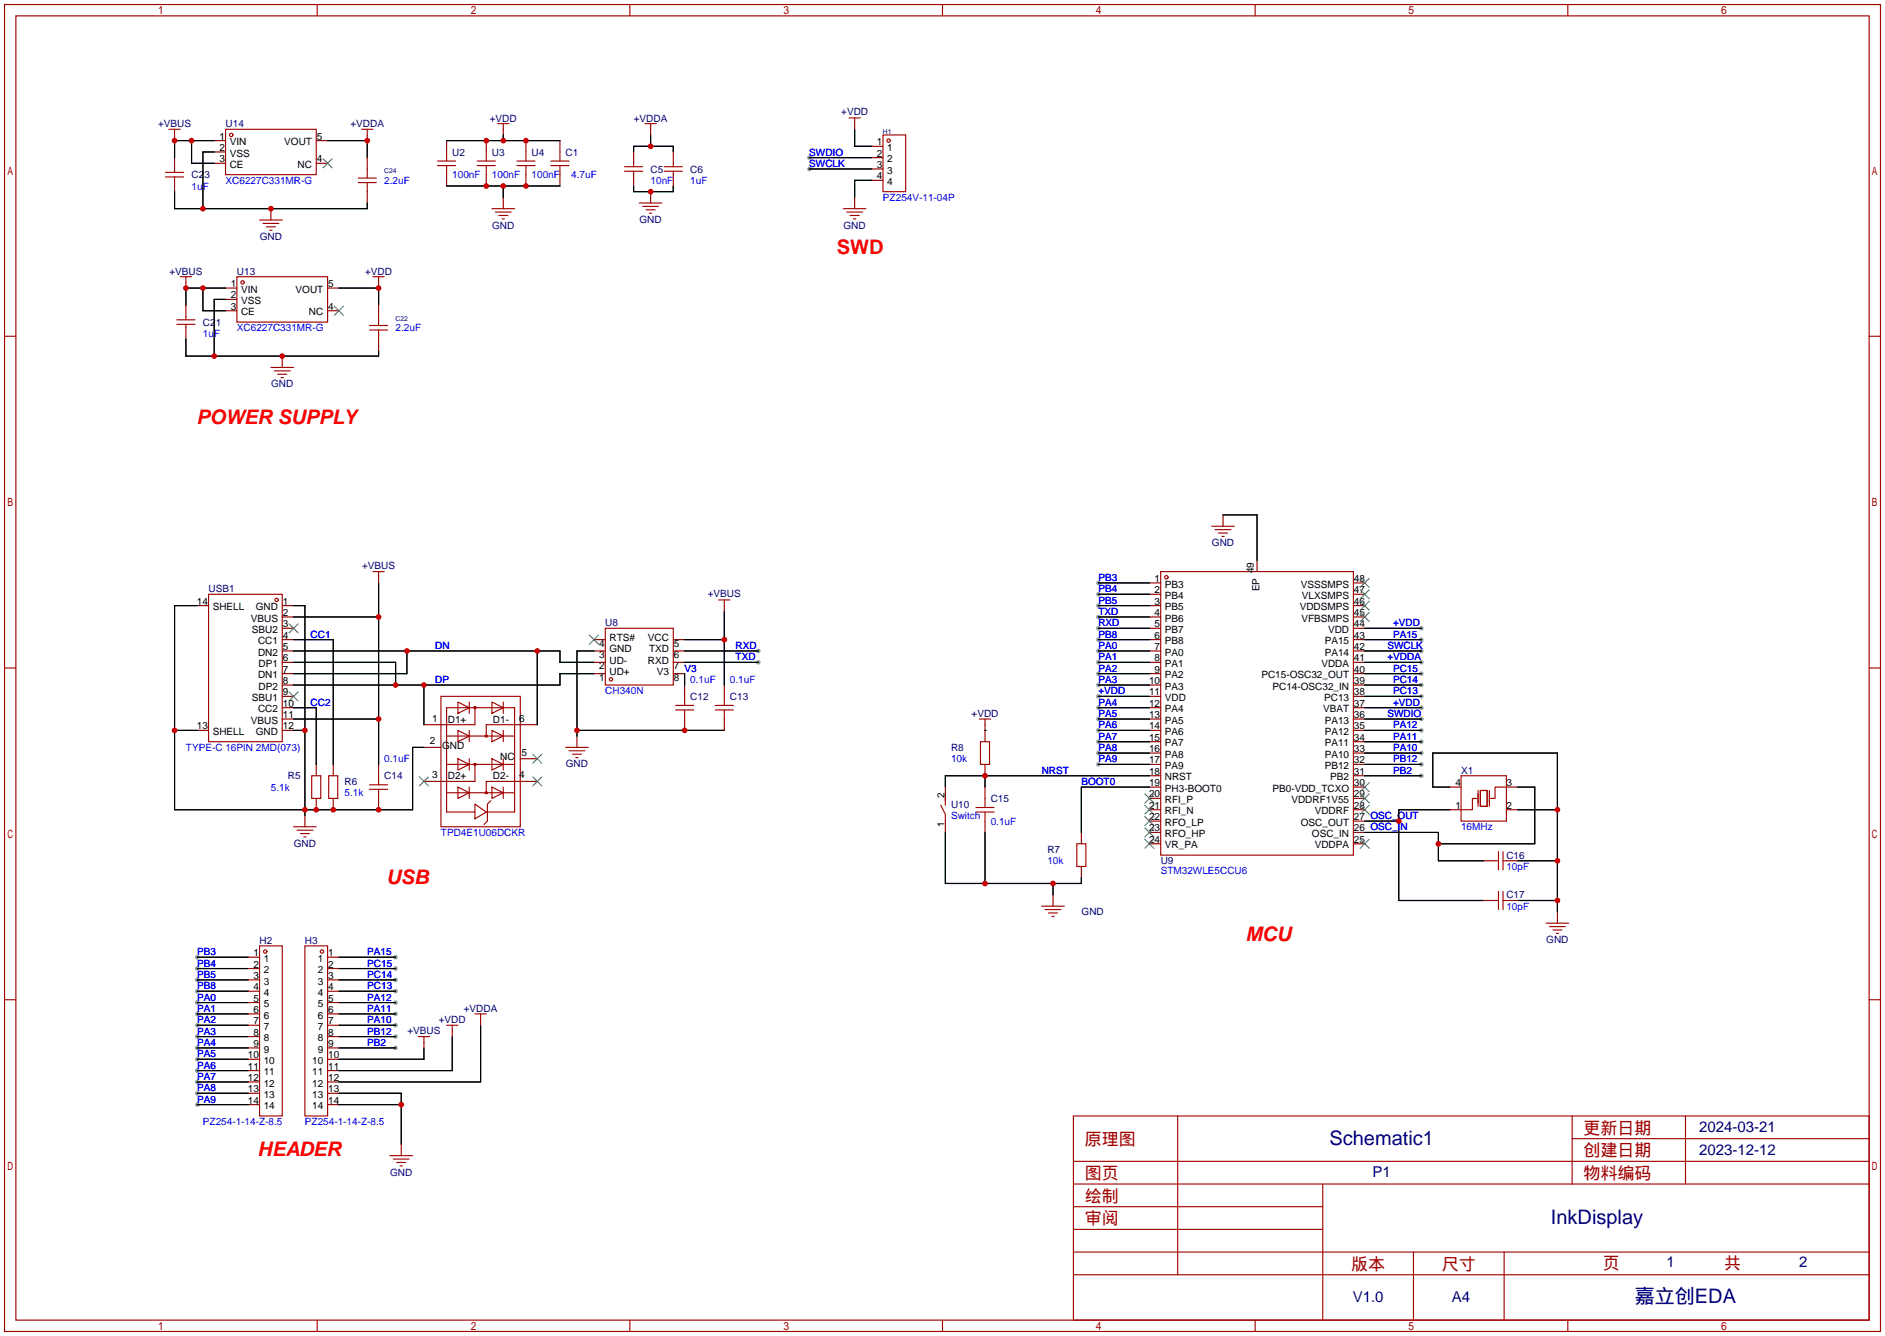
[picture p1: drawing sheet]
<svg xmlns="http://www.w3.org/2000/svg" width="422mm" height="299mm" viewBox="0 0 422 299" stroke-linecap="round" stroke-linejoin="round" font-family="sans-serif">
<g fill="#999">
<circle cx="318.5" cy="148.3" r=".51"/>
<circle cx="318.5" cy="161" r=".51"/>
<circle cx="318.5" cy="145.8" r=".51"/>
<circle cx="181.4" cy="37.8" r=".51"/>
<circle cx="181.4" cy="35.3" r=".51"/>
<circle cx="318.5" cy="140.7" r=".51"/>
<circle cx="318.5" cy="158.5" r=".51"/>
<circle cx="246.1" cy="156" r=".51"/>
<circle cx="169.9" cy="145.8" r=".51"/>
<circle cx="169.9" cy="148.3" r=".51"/>
<circle cx="246.1" cy="138.2" r=".51"/>
<circle cx="246.1" cy="140.7" r=".51"/>
<circle cx="246.1" cy="130.6" r=".51"/>
<circle cx="246.1" cy="133.1" r=".51"/>
<circle cx="246.1" cy="135.6" r=".51"/>
<circle cx="246.1" cy="143.3" r=".51"/>
<circle cx="246.1" cy="145.8" r=".51"/>
<circle cx="246.1" cy="148.3" r=".51"/>
<circle cx="246.1" cy="150.9" r=".51"/>
<circle cx="246.1" cy="153.4" r=".51"/>
<circle cx="246.1" cy="158.5" r=".51"/>
<circle cx="246.1" cy="161" r=".51"/>
<circle cx="246.1" cy="163.6" r=".51"/>
<circle cx="246.1" cy="166.1" r=".51"/>
<circle cx="246.1" cy="168.7" r=".51"/>
<circle cx="246.1" cy="171.2" r=".51"/>
<circle cx="318.5" cy="150.9" r=".51"/>
<circle cx="318.5" cy="153.4" r=".51"/>
<circle cx="318.5" cy="156" r=".51"/>
<circle cx="318.5" cy="163.6" r=".51"/>
<circle cx="318.5" cy="166.1" r=".51"/>
<circle cx="318.5" cy="168.7" r=".51"/>
<circle cx="318.5" cy="171.2" r=".51"/>
<circle cx="318.5" cy="173.7" r=".51"/>
<circle cx="318.5" cy="143.3" r=".51"/>
<circle cx="44.2" cy="214.4" r=".51"/>
<circle cx="44.2" cy="216.9" r=".51"/>
<circle cx="44.2" cy="219.5" r=".51"/>
<circle cx="44.2" cy="222" r=".51"/>
<circle cx="44.2" cy="224.5" r=".51"/>
<circle cx="44.2" cy="227.1" r=".51"/>
<circle cx="44.2" cy="229.6" r=".51"/>
<circle cx="44.2" cy="232.2" r=".51"/>
<circle cx="44.2" cy="234.7" r=".51"/>
<circle cx="44.2" cy="237.2" r=".51"/>
<circle cx="44.2" cy="239.8" r=".51"/>
<circle cx="44.2" cy="242.3" r=".51"/>
<circle cx="88.6" cy="214.4" r=".51"/>
<circle cx="88.6" cy="216.9" r=".51"/>
<circle cx="88.6" cy="219.5" r=".51"/>
<circle cx="88.6" cy="222" r=".51"/>
<circle cx="88.6" cy="224.5" r=".51"/>
<circle cx="88.6" cy="227.1" r=".51"/>
<circle cx="88.6" cy="229.6" r=".51"/>
<circle cx="88.6" cy="232.2" r=".51"/>
<circle cx="88.6" cy="234.7" r=".51"/>
<circle cx="44.2" cy="244.9" r=".51"/>
<circle cx="44.2" cy="247.4" r=".51"/>
</g>
<g fill="none" stroke="#a10000" stroke-width=".25">
<path d="M1 1h420.4v297.2h-420.4zM3.6 3.6h415.2v292.1h-415.2zM71.1 1v2.6M141.1 1v2.6M211.2 1v2.6M281.3 1v2.6M351.3 1v2.6M37.1 39.6h4M37.1 38.6h4M37.8 29h2.6M39.1 29v1.2M39.1 37.8v.8"/>
<path d="M39.1 39.6v.8M50.5 29h20.4v10.1h-20.4zM80.3 39.9h4M81 29h2.6M82.3 29v1.2M82.3 37.8v2.1M98 37.1h4.1M98 36.1h4.1M100.1 34v2.1M100.1 37.1v2M106.9 37.1h4.1M106.9 36.1h4.1"/>
<path d="M109 34v2.1M109 37.1v2M111.5 27.7h2.5M112.8 27.7v1.3M115.8 37.1h4.1M115.8 36.1h4.1M117.9 34v2.1M117.9 37.1v2M123.4 37.1h4.1M123.4 36.1h4.1M125.5 34v2.1M125.5 37.1v2"/>
<path d="M140 38.4h4M140 37.3h4M142 36.6v.7M142 38.4v.7M144.5 27.7h2.6M145.8 27.7v1.3M148.8 38.4h4.1M148.8 37.3h4.1M150.9 36.6v.7M150.9 38.4v.7M190.2 26.4h2.6M191.5 26.4v1.3"/>
<path d="M197.9 30.2h5v12.7h-5zM58.2 49.3h5M58.9 50h3.6M59.7 50.8h2M60.5 51.6h.5M80.3 40.9h4M82.3 40.9v2M110.2 46.7h5.1M111 47.5h3.6M111.8 48.3h2M112.5 49h.5M143.3 45.5h5"/>
<path d="M144 46.2h3.6M144.8 47h2M145.5 47.8h.5M189 46.7h5.1M189.7 47.5h3.6M190.5 48.3h2M191.3 49h.5M1 75.3h2.6M39.6 72.6h4.1M39.6 71.6h4.1M40.4 62h2.5M41.7 62v1.2"/>
<path d="M41.7 70.9v.7M41.7 72.6v.8M53.1 62h20.3v10.1h-20.3zM82.8 73.9h4.1M82.8 72.9h4.1M83.6 62h2.5M84.8 62v1.2M84.8 70.9v2M84.8 73.9v2M418.8 75.3h2.6M60.7 82.3h5.1M61.5 83.1h3.5"/>
<path d="M62.2 83.8h2.1M63 84.6h.5M271.5 117.9h5.1M272.3 118.6h3.5M273 119.4h2.1M46.7 133.1h16.5v33h-16.5zM83.6 128h2.5M84.8 128v1.3M161 134.4h2.6M162.3 134.4v1.2M260.1 128h43.2v63.5h-43.2zM273.8 120.1h.5"/>
<path d="M1 149.6h2.6M98.8 156h17.8v29.2h-17.8zM102.6 157.2l2.6 1.3-2.6 1.3zM105.2 157.2v2.6M106.4 158.5v3.8h-6.3M110.2 157.2l2.6 1.3-2.6 1.3zM112.8 157.2v2.6M135.6 140.7h15.3v12.7h-15.3zM151.4 159h4M151.4 158h4M153.4 156v2M153.4 159v2"/>
<path d="M160.3 159h4M160.3 158h4M162.3 156v2M162.3 159v2M418.8 149.6h2.6M69.8 173.7h2.1v5.1h-2.1zM73.7 173.7h2v5.1h-2zM82.8 176.8h4.1M82.8 175.8h4.1M84.8 173.7v2.1M84.8 176.8v2M100.1 164.8h15.2"/>
<path d="M100.1 171.2h15.2M100.1 177.5h15.2M102.6 163.6l2.6 1.2-2.6 1.3zM102.6 169.9l2.6 1.3-2.6 1.3zM102.6 176.3l2.6 1.2-2.6 1.3zM105.2 163.6v2.5M105.2 169.9v2.6M105.2 176.3v2.5M106.4 171.2v3.8h-6.3M110 179.3l-.8 .8v3.8l-.7 .8M110.2 163.6l2.6 1.2-2.6 1.3zM110.2 169.9l2.6 1.3-2.6 1.3z"/>
<path d="M110.2 176.3l2.6 1.2-2.6 1.3zM112.8 163.6v2.5M112.8 169.9v2.6M112.8 176.3v2.5M115.3 162.3h-6.3v2.5M115.3 175h-6.3v2.5M126.7 167.4h5.1M127.5 168.1h3.6M128.3 168.9h2M129 169.7h.5M211.8 178.8v1.5M219.5 161h2.5"/>
<path d="M219.7 166.1h2v5.1h-2zM220.7 161v1.3M220.7 178.8v2M327.4 173.7h10.2v10.2h-10.2zM331 178.8h-1.1v2.6h-2.5M331.2 177v3.6M331.7 177h1.5v3.6h-1.5zM333.8 177v3.6M337.6 176.3h-2.6v2.5h-1M65.8 185.2h5.1M66.5 185.9h3.6M67.3 186.7h2"/>
<path d="M68.1 187.5h.5M106.4 180.1l2.6 1.8-2.6 1.5zM106.4 181.9h-6.3v-23.4h15.2v23.4h-6.3M210.8 180.3l1 2.1v1.5M218.7 181.9h4.1M218.7 180.8h4.1M220.7 181.9v2M241.3 189h2v5.1h-2zM335 192.8h.8M335.8 190.8v4M335.8 199.6v4.1M336.8 190.8v4"/>
<path d="M336.8 199.6v4.1M336.8 192.8h.8M58.2 211.8h5v38.1h-5zM68.3 211.8h5.1v38.1h-5.1zM233.4 202.9h5.1M234.2 203.7h3.5M234.9 204.5h2.1M235.7 205.2h.5M335 201.7h.8M336.8 201.7h.8M346.5 206.8h5M347.2 207.5h3.6"/>
<path d="M348 208.3h2M348.7 209h.5M1 223.9h2.6M93.7 232.2h2.6M95 232.2v1.2M100.1 229.6h2.5M101.3 229.6v1.3M106.4 227.1h2.6M107.7 227.1v1.2M418.8 223.9h2.6M87.4 258.8h5.1M88.1 259.6h3.6"/>
<path d="M240.5 249.9h178.3v45.8h-178.3zM263.9 249.9v35.6M352.3 249.9v15.3M352.3 255h66.5M377.7 249.9v15.3M88.9 260.3h2M89.7 261.1h.5M240.5 270.3h55.9M240.5 265.2h178.3M240.5 275.3h55.9M240.5 260.1h178.3M296.4 265.2v30.5"/>
<path d="M71.1 295.7v2.5M141.1 295.7v2.5M211.2 295.7v2.5M240.5 285.5h178.3M240.5 280.4h178.3M281.3 295.7v2.5M316.7 280.4v15.3M337.1 280.4v15.3M351.3 295.7v2.5"/>
<circle cx="51.8" cy="30.2" r=".38"/>
<circle cx="199.1" cy="31.5" r=".38"/>
<circle cx="54.4" cy="63.2" r=".38"/>
<circle cx="62" cy="134.4" r=".38"/>
<circle cx="261.4" cy="129.3" r=".38"/>
<circle cx="106.4" cy="158.5" r=".25"/>
<circle cx="136.9" cy="152.1" r=".38"/>
<circle cx="106.4" cy="171.2" r=".25"/>
<circle cx="109" cy="177.5" r=".25"/>
<circle cx="109" cy="164.8" r=".25"/>
<circle cx="59.4" cy="213.1" r=".38"/>
<circle cx="72.1" cy="213.1" r=".38"/>
</g>
<g fill="none" stroke="#870000" stroke-width=".25">
<path d="M39.1 30.2v1.3M39.1 35.3v2.5M48 31.5h2.5M48 34h2.5M48 36.6h2.5M70.9 31.5h2.5M70.9 36.6h2.5M82.3 30.2v1.3M82.3 35.3v2.5M100.1 31.5v2.5M100.1 39.1v2.6M109 31.5v2.5"/>
<path d="M109 39.1v2.6M112.8 29v1.2M117.9 31.5v2.5M117.9 39.1v2.6M125.5 31.5v2.5M125.5 39.1v2.6M142 34v2.6M142 39.1v2.6M145.8 29v1.2M150.9 34v2.6M150.9 39.1v2.6M191.5 27.7v1.3"/>
<path d="M195.3 32.8h2.6M195.3 35.3h2.6M195.3 37.8h2.6M39.1 40.4v2.5M60.7 46.7v2.6M82.3 42.9v2.6M112.8 44.2v2.5M145.8 42.9v2.6M191.5 44.2v2.5M195.3 40.4h2.6M41.7 63.2v1.3M41.7 68.3v2.6"/>
<path d="M41.7 73.4v2.5M50.5 64.5h2.6M50.5 67.1h2.6M50.5 69.6h2.6M63.2 79.8v2.5M73.4 64.5h2.5M73.4 69.6h2.5M84.8 63.2v1.3M84.8 68.3v2.6M84.8 75.9v2.6M274.1 115.3v2.6M44.2 135.6h2.5"/>
<path d="M63.2 135.6h2.6M63.2 138.2h2.6M84.8 129.3v1.3M162.3 135.6v1.3M257.6 130.6h2.5M257.6 133.1h2.5M257.6 135.6h2.5M257.6 138.2h2.5M281.7 125.5v2.5M303.3 130.6h2.5M303.3 133.1h2.5M303.3 135.6h2.5"/>
<path d="M303.3 138.2h2.5M63.2 140.7h2.6M63.2 143.3h2.6M63.2 145.8h2.6M63.2 148.3h2.6M63.2 150.9h2.6M63.2 153.4h2.6M63.2 156h2.6M63.2 158.5h2.6M133.1 143.3h2.5M133.1 145.8h2.5M133.1 148.3h2.5"/>
<path d="M133.1 150.9h2.5M150.9 143.3h2.5M150.9 145.8h2.5M150.9 148.3h2.5M150.9 150.9h2.5M153.4 153.4v2.6M162.3 153.4v2.6M257.6 140.7h2.5M257.6 143.3h2.5M257.6 145.8h2.5M257.6 148.3h2.5M257.6 150.9h2.5"/>
<path d="M257.6 153.4h2.5M257.6 156h2.5M257.6 158.5h2.5M303.3 140.7h2.5M303.3 143.3h2.5M303.3 145.8h2.5M303.3 148.3h2.5M303.3 150.9h2.5M303.3 153.4h2.5M303.3 156h2.5M303.3 158.5h2.5M44.2 163.6h2.5"/>
<path d="M63.2 161h2.6M63.2 163.6h2.6M70.9 171.2v2.5M70.9 178.8v2.6M74.7 171.2v2.5M74.7 178.8v2.6M84.8 171.2v2.5M84.8 178.8v2.6M95 162.3h5.1M95 167.4h3.8M95 175h5.1M115.3 162.3h5.1"/>
<path d="M115.3 175h5.1M116.6 169.9h3.8M129.3 164.8v2.6M153.4 161v2.6M162.3 161v2.6M211.8 176.3v2.5M220.7 162.3v3.8M220.7 171.2v2.5M220.7 176.3v2.5M257.6 161h2.5M257.6 163.6h2.5M257.6 166.1h2.5"/>
<path d="M257.6 168.7h2.5M257.6 171.2h2.5M257.6 173.7h2.5M257.6 176.3h2.5M257.6 178.8h2.5M303.3 161h2.5M303.3 163.6h2.5M303.3 166.1h2.5M303.3 168.7h2.5M303.3 171.2h2.5M303.3 173.7h2.5M303.3 176.3h2.5"/>
<path d="M303.3 178.8h2.5M324.9 176.3h2.5M337.6 176.3h2.5M68.3 182.6v2.6M211.8 183.9v2.5M220.7 183.9v2.5M242.3 186.4v2.6M242.3 194.1v2.5M257.6 181.4h2.5M257.6 183.9h2.5M257.6 186.4h2.5M257.6 189h2.5"/>
<path d="M303.3 181.4h2.5M303.3 183.9h2.5M303.3 186.4h2.5M303.3 189h2.5M324.9 181.4h2.5M332.5 192.8h2.5M337.6 181.4h2.5M337.6 192.8h2.5M55.6 214.4h2.6M55.6 216.9h2.6M55.6 219.5h2.6M73.4 214.4h2.5"/>
<path d="M73.4 216.9h2.5M73.4 219.5h2.5M236 200.4v2.5M332.5 201.7h2.5M337.6 201.7h2.5M349 204.2v2.6M55.6 222h2.6M55.6 224.5h2.6M55.6 227.1h2.6M55.6 229.6h2.6M55.6 232.2h2.6M55.6 234.7h2.6"/>
<path d="M55.6 237.2h2.6M55.6 239.8h2.6M73.4 222h2.5M73.4 224.5h2.5M73.4 227.1h2.5M73.4 229.6h2.5M73.4 232.2h2.5M73.4 234.7h2.5M73.4 237.2h2.5M73.4 239.8h2.5M95 233.4v1.3M101.3 230.9v1.3"/>
<path d="M107.7 228.3v1.3M55.6 242.3h2.6M55.6 244.9h2.6M55.6 247.4h2.6M73.4 242.3h2.5M73.4 244.9h2.5M73.4 247.4h2.5M89.9 256.3v2.5"/>
</g>
<g fill="none" stroke="#3c3" stroke-width=".25">
<path d="M72.4 35.6l2 2M74.4 35.6l-2 2M74.9 68.6l2.1 2M77 68.6l-2.1 2M64.8 139.7l2 2M66.8 139.7l-2 2M304.8 137.2l2 2M304.8 134.6l2 2.1M304.8 132.1l2 2M304.8 129.5l2 2.1M306.8 129.5l-2 2.1M306.8 132.1l-2 2"/>
<path d="M306.8 134.6l-2 2.1M306.8 137.2l-2 2M64.8 154.9l2 2.1M66.8 154.9l-2 2.1M132.1 142.2l2 2.1M134.1 142.2l-2 2.1M94 174l2 2M96 174l-2 2M119.4 168.9l2 2M119.4 174l2 2M121.4 168.9l-2 2M121.4 174l-2 2"/>
<path d="M256.5 177.8l2.1 2M258.6 177.8l-2.1 2M304.8 177.8l2 2M304.8 175.3l2 2M306.8 177.8l-2 2M306.8 175.3l-2 2M256.5 180.3l2.1 2.1M256.5 182.9l2.1 2M256.5 185.4l2.1 2.1M256.5 188l2.1 2M258.6 180.3l-2.1 2.1M258.6 182.9l-2.1 2"/>
<path d="M258.6 185.4l-2.1 2.1M258.6 188l-2.1 2M304.8 188l2 2M304.8 180.3l2 2.1M306.8 188l-2 2M306.8 180.3l-2 2.1"/>
</g>
<g fill="none" stroke="#000" stroke-width=".25">
<path d="M42.9 31.5v5.1h5.1M48 31.5h-8.9v3.8M48 34h-2.5v12.7M73.4 31.5h8.9v3.8M100.1 31.5h25.4M112.8 30.2v1.3M142 34v-1.2h8.9v1.2M145.8 30.2v2.6M181.4 37.8h13.9M181.4 35.3h13.9M191.5 29v3.8h3.8M39.1 42.9v3.8h43.2v-1.2"/>
<path d="M100.1 41.7h25.4M112.8 41.7v2.5M142 41.7v1.2h8.9v-1.2M195.3 40.4h-3.8v3.8M41.7 75.9v3.9h43.1v-1.3M45.5 64.5v5.1h5M50.5 64.5h-8.8v3.8M50.5 67.1h-2.5v12.7M75.9 64.5h8.9v3.8M274.1 115.3h7.6v10.2M44.2 135.6h-5.1v45.8h53.4v-14h2.5M65.8 135.6h2.5v47"/>
<path d="M65.8 138.2h19M84.8 130.6v40.6M162.3 136.9v16.5M246.1 135.6h11.5M246.1 138.2h11.5M246.1 130.6h11.5M246.1 133.1h11.5M65.8 148.3h22.8v5.1M65.8 145.8h59.7v2.5h7.6M65.8 158.5h5.1v12.7M65.8 143.3h8.9v27.9M91.2 145.8v5.1h-25.4"/>
<path d="M95 153.4v8.9M120.4 145.8v16.5M133.1 145.8h-3.8v19M133.1 150.9h-7.6v2.5h-59.7M153.4 148.3h16.5M153.4 145.8h16.5M153.4 143.3h8.9M153.4 150.9v2.5M246.1 148.3h11.5M246.1 145.8h11.5M246.1 140.7h11.5M246.1 158.5h11.5"/>
<path d="M246.1 156h11.5M246.1 143.3h11.5M246.1 150.9h11.5M246.1 153.4h11.5M305.8 148.3h12.7M305.8 145.8h12.7M305.8 140.7h12.7M305.8 158.5h12.7M305.8 156h12.7M305.8 143.3h12.7M305.8 150.9h12.7M305.8 153.4h12.7"/>
<path d="M39.1 163.6h5.1M65.8 161h19M65.8 163.6h2.5M129.3 163.6h33M220.7 163.6h.1M220.7 173.7v2.6M246.1 161h11.5M246.1 168.7h11.5M246.1 163.6h11.5M246.1 166.1h11.5M246.1 171.2h11.5M257.6 173.7h-45.8v2.6"/>
<path d="M257.6 176.3h-15.3v10.1M305.8 161h12.7M305.8 173.7h12.7M305.8 168.7h12.7M305.8 163.6h12.7M305.8 166.1h12.7M305.8 171.2h12.7M324.9 176.3h-3.8v-7.6h27.9v35.5M340.1 176.3h3.8v12.7h-21.6M211.8 186.4v11.5h30.5v-1.3M220.7 186.4v11.5M236 197.9v2.5"/>
<path d="M305.8 186.4h16.5v6.4h10.2M305.8 183.9h7.6M324.9 181.4h-11.5v20.3h19.1M340.1 181.4h8.9M340.1 192.8h8.9M44.2 214.4h11.4M44.2 216.9h11.4M44.2 219.5h11.4M75.9 214.4h12.7M75.9 216.9h12.7M75.9 219.5h12.7M340.1 201.7h8.9"/>
<path d="M44.2 222h11.4M44.2 224.5h11.4M44.2 227.1h11.4M44.2 229.6h11.4M44.2 232.2h11.4M44.2 234.7h11.4M44.2 237.2h11.4M44.2 239.8h11.4M75.9 222h12.7M75.9 224.5h12.7M75.9 227.1h12.7M75.9 229.6h12.7"/>
<path d="M75.9 232.2h12.7M75.9 234.7h12.7M95 234.7v2.5h-19.1M101.3 232.2v7.6h-25.4M107.7 229.6v12.7h-31.8M44.2 242.3h11.4M44.2 244.9h11.4M44.2 247.4h11.4M75.9 244.9h14v11.4M75.9 247.4h14"/>
</g>
<g fill="#c00">
<circle cx="145.8" cy="42.9" r=".63"/>
<circle cx="145.8" cy="32.8" r=".63"/>
<circle cx="220.7" cy="173.7" r=".63"/>
<circle cx="349" cy="192.8" r=".63"/>
<circle cx="349" cy="181.4" r=".63"/>
<circle cx="349" cy="201.7" r=".63"/>
<circle cx="112.8" cy="31.5" r=".63"/>
<circle cx="117.9" cy="31.5" r=".63"/>
<circle cx="109" cy="31.5" r=".63"/>
<circle cx="112.8" cy="41.7" r=".63"/>
<circle cx="109" cy="41.7" r=".63"/>
<circle cx="117.9" cy="41.7" r=".63"/>
<circle cx="68.3" cy="163.6" r=".63"/>
<circle cx="68.3" cy="181.4" r=".63"/>
<circle cx="70.9" cy="181.4" r=".63"/>
<circle cx="74.7" cy="181.4" r=".63"/>
<circle cx="39.1" cy="163.6" r=".63"/>
<circle cx="84.8" cy="181.4" r=".63"/>
<circle cx="84.8" cy="161" r=".63"/>
<circle cx="84.8" cy="138.2" r=".63"/>
<circle cx="120.4" cy="145.8" r=".63"/>
<circle cx="91.2" cy="145.8" r=".63"/>
<circle cx="95" cy="153.4" r=".63"/>
<circle cx="88.6" cy="153.4" r=".63"/>
<circle cx="129.3" cy="163.6" r=".63"/>
<circle cx="153.4" cy="163.6" r=".63"/>
<circle cx="162.3" cy="143.3" r=".63"/>
<circle cx="313.4" cy="183.9" r=".63"/>
<circle cx="322.3" cy="189" r=".63"/>
<circle cx="89.9" cy="247.4" r=".63"/>
<circle cx="236" cy="197.9" r=".63"/>
<circle cx="220.7" cy="197.9" r=".63"/>
<circle cx="45.5" cy="64.5" r=".63"/>
<circle cx="41.7" cy="64.5" r=".63"/>
<circle cx="48" cy="79.8" r=".63"/>
<circle cx="63.2" cy="79.8" r=".63"/>
<circle cx="84.8" cy="64.5" r=".63"/>
<circle cx="82.3" cy="31.5" r=".63"/>
<circle cx="45.5" cy="46.7" r=".63"/>
<circle cx="60.7" cy="46.7" r=".63"/>
<circle cx="42.9" cy="31.5" r=".63"/>
<circle cx="39.1" cy="31.5" r=".63"/>
</g>
<g font-size="4.5" fill="#f00">
<text x="187.6" y="57">SWD</text>
<text x="44" y="95.1">POWER SUPPLY</text>
<text x="86.6" y="197.9">USB</text>
<text x="279.1" y="210.6">MCU</text>
<text x="57.7" y="258.9">HEADER</text>
</g>
<g font-size="4.5" fill="#000080">
<text x="297.9" y="256.4">Schematic1</text>
<text x="347.5" y="274.1">InkDisplay</text>
<text x="366.4" y="291.9">嘉立创EDA</text>
</g>
<g font-size="3.8" fill="#a00000">
<text x="243.1" y="256.4">原理图</text>
<text x="354.8" y="253.9">更新日期</text>
<text x="354.8" y="259">创建日期</text>
<text x="243.1" y="269.1">绘制</text>
<text x="243.1" y="264">图页</text>
<text x="354.8" y="264">物料编码</text>
<text x="243.1" y="274.2">审阅</text>
<text x="302.8" y="284.4">版本</text>
<text x="323.1" y="284.4">尺寸</text>
<text x="359.2" y="284.1">页</text>
<text x="386.3" y="284.1">共</text>
</g>
<g font-size="3.4" fill="#000080">
<text x="380.7" y="253.5">2024-03-21</text>
<text x="307.6" y="263.6">P1</text>
<text x="380.7" y="258.6">2023-12-12</text>
<text x="373.5" y="283.7">1</text>
<text x="403.2" y="283.7">2</text>
<text x="303.1" y="291.6">V1.0</text>
<text x="325.3" y="291.6">A4</text>
</g>
<g font-size="2.2" fill="#000080">
<text x="35.4" y="28.5">+VBUS</text>
<text x="50.5" y="28.5">U14</text>
<text x="78.5" y="28.5">+VDDA</text>
<text x="109.8" y="27.2">+VDD</text>
<text x="142" y="27.2">+VDDA</text>
<text x="188.5" y="25.8">+VDD</text>
<text x="101.3" y="34.9">U2</text>
<text x="110.2" y="34.9">U3</text>
<text x="119.1" y="34.9">U4</text>
<text x="126.7" y="34.9">C1</text>
<text x="42.9" y="39.9">C23</text>
<text x="145.8" y="38.7">C5</text>
<text x="154.7" y="38.7">C6</text>
<text x="58.2" y="53.8">GND</text>
<text x="110.3" y="51.2">GND</text>
<text x="143.3" y="49.9">GND</text>
<text x="189" y="51.2">GND</text>
<text x="38" y="61.5">+VBUS</text>
<text x="53.1" y="61.5">U13</text>
<text x="81.8" y="61.5">+VDD</text>
<text x="45.5" y="73">C21</text>
<text x="60.8" y="86.8">GND</text>
<text x="271.6" y="122.3">GND</text>
<text x="81.1" y="127.4">+VBUS</text>
<text x="46.7" y="132.6">USB1</text>
<text x="158.6" y="133.8">+VBUS</text>
<text x="135.6" y="140.3">U8</text>
<text x="154.7" y="156.8">C12</text>
<text x="163.6" y="156.8">C13</text>
<text x="217.7" y="160.6">+VDD</text>
<text x="126.8" y="171.9">GND</text>
<text x="213.1" y="168.2">R8</text>
<text x="327.4" y="173.3">X1</text>
<text x="64.5" y="174.6">R5</text>
<text x="77.2" y="175.8">R6</text>
<text x="86.1" y="174.6">C14</text>
<text x="222" y="179.6">C15</text>
<text x="213.1" y="180.9">U10</text>
<text x="65.8" y="189.6">GND</text>
<text x="234.7" y="191.1">R7</text>
<text x="260.1" y="193.6">U9</text>
<text x="337.6" y="192.3">C16</text>
<text x="337.6" y="201.2">C17</text>
<text x="242.4" y="204.9">GND</text>
<text x="58.2" y="211.4">H2</text>
<text x="68.3" y="211.4">H3</text>
<text x="346.5" y="211.2">GND</text>
<text x="103.9" y="226.6">+VDDA</text>
<text x="91.3" y="231.6">+VBUS</text>
<text x="98.3" y="229.2">+VDD</text>
<text x="87.4" y="263.3">GND</text>
</g>
<g font-size="2.2">
<text x="49.2" y="31.3">1</text>
<text x="49.2" y="33.8">2</text>
<text x="51.5" y="32.6">VIN</text>
<text x="51.5" y="35.1">VSS</text>
<text x="63.7" y="32.6">VOUT</text>
<text x="71" y="31.3">5</text>
<text x="196.5" y="32.6">1</text>
<text x="196.5" y="35.1">2</text>
<text x="198.8" y="33.8">1</text>
<text x="49.2" y="36.4">3</text>
<text x="51.5" y="37.6">CE</text>
<text x="66.7" y="37.6">NC</text>
<text x="71" y="36.4">4</text>
<text x="196.5" y="37.6">3</text>
<text x="196.5" y="40.2">4</text>
<text x="198.8" y="36.4">2</text>
<text x="198.8" y="38.9">3</text>
<text x="198.8" y="41.4">4</text>
<text x="51.7" y="64.3">1</text>
<text x="54" y="65.6">VIN</text>
<text x="66.2" y="65.6">VOUT</text>
<text x="73.5" y="64.3">5</text>
<text x="51.7" y="66.8">2</text>
<text x="51.7" y="69.4">3</text>
<text x="54" y="68.1">VSS</text>
<text x="54" y="70.7">CE</text>
<text x="69.2" y="70.7">NC</text>
<text x="73.5" y="69.4">4</text>
<text x="258.7" y="130.3">1</text>
<text x="261" y="131.6">PB3</text>
<text x="281" y="128.4" transform="rotate(-90 281 128.4)">49</text>
<text x="291.5" y="131.6">VSSSMPS</text>
<text x="303.4" y="130.3">48</text>
<text x="44.1" y="135.4">14</text>
<text x="47.7" y="136.7">SHELL</text>
<text x="57.3" y="136.7">GND</text>
<text x="63.4" y="135.4">1</text>
<text x="63.4" y="138">2</text>
<text x="258.7" y="132.9">2</text>
<text x="258.7" y="135.4">3</text>
<text x="258.7" y="138">4</text>
<text x="261" y="134.2">PB4</text>
<text x="261" y="136.7">PB5</text>
<text x="282.3" y="132.4" transform="rotate(-90 282.3 132.4)">EP</text>
<text x="291.3" y="136.7">VDDSMPS</text>
<text x="291.7" y="134.2">VLXSMPS</text>
<text x="303.4" y="138">45</text>
<text x="303.4" y="135.4">46</text>
<text x="303.4" y="132.9">47</text>
<text x="56.2" y="139.2">VBUS</text>
<text x="56.5" y="141.8">SBU2</text>
<text x="63.4" y="140.5">3</text>
<text x="63.4" y="143">4</text>
<text x="136.6" y="143.5">RTS#</text>
<text x="145.2" y="143.5">VCC</text>
<text x="258.7" y="140.5">5</text>
<text x="258.7" y="143">6</text>
<text x="261" y="139.2">PB6</text>
<text x="261" y="141.8">PB7</text>
<text x="291.6" y="139.2">VFBSMPS</text>
<text x="297.6" y="141.8">VDD</text>
<text x="303.4" y="143">43</text>
<text x="303.4" y="140.5">44</text>
<text x="57.8" y="144.3">CC1</text>
<text x="57.8" y="146.9">DN2</text>
<text x="57.9" y="149.4">DP1</text>
<text x="63.4" y="145.6">5</text>
<text x="63.4" y="148.1">6</text>
<text x="134.3" y="144.8">4</text>
<text x="134.3" y="147.4">3</text>
<text x="134.3" y="149.9">2</text>
<text x="136.6" y="146.1">GND</text>
<text x="136.6" y="148.6">UD-</text>
<text x="145.2" y="148.6">RXD</text>
<text x="145.5" y="146.1">TXD</text>
<text x="151" y="149.9">7 V3</text>
<text x="151" y="147.4">6</text>
<text x="151" y="144.8">5</text>
<text x="258.7" y="145.6">7</text>
<text x="258.7" y="148.1">8</text>
<text x="261" y="144.3">PB8</text>
<text x="261" y="146.9">PA0</text>
<text x="261" y="149.4">PA1</text>
<text x="296.1" y="149.4">VDDA</text>
<text x="296.9" y="146.9">PA14</text>
<text x="296.9" y="144.3">PA15</text>
<text x="303.4" y="148.1">41</text>
<text x="303.4" y="145.6">42</text>
<text x="57.8" y="151.9">DN1</text>
<text x="57.9" y="154.5">DP2</text>
<text x="63.4" y="150.7">7</text>
<text x="63.4" y="153.2">8</text>
<text x="63.4" y="155.7">9</text>
<text x="134.3" y="152.4">1</text>
<text x="136.6" y="151.2">UD+</text>
<text x="147.2" y="151.2">V3</text>
<text x="151" y="152.4">8</text>
<text x="257.5" y="153.2">10</text>
<text x="257.5" y="155.7">11</text>
<text x="258.7" y="150.7">9</text>
<text x="261" y="151.9">PA2</text>
<text x="261" y="154.5">PA3</text>
<text x="282.7" y="151.9">PC15-OSC32_OUT</text>
<text x="285.2" y="154.5">PC14-OSC32_IN</text>
<text x="303.4" y="155.7">38</text>
<text x="303.4" y="153.2">39</text>
<text x="303.4" y="150.7">40</text>
<text x="56.5" y="157">SBU1</text>
<text x="57.8" y="159.6">CC2</text>
<text x="63.4" y="158.3">10</text>
<text x="63.4" y="160.8">11</text>
<text x="96.8" y="161.6">1</text>
<text x="100.4" y="161.9">D1+</text>
<text x="110.5" y="161.9">D1-</text>
<text x="116.4" y="161.6">6</text>
<text x="257.5" y="158.3">12</text>
<text x="257.5" y="160.8">13</text>
<text x="261" y="157">VDD</text>
<text x="261" y="159.6">PA4</text>
<text x="296.5" y="159.6">VBAT</text>
<text x="296.7" y="157">PC13</text>
<text x="303.4" y="160.8">36</text>
<text x="303.4" y="158.3">37</text>
<text x="44.1" y="163.4">13</text>
<text x="47.7" y="164.6">SHELL</text>
<text x="56.2" y="162.1">VBUS</text>
<text x="57.3" y="164.6">GND</text>
<text x="63.4" y="163.4">12</text>
<text x="96.3" y="166.7">2</text>
<text x="99.1" y="167.7">GND</text>
<text x="257.5" y="163.4">14</text>
<text x="257.5" y="165.9">15</text>
<text x="261" y="162.1">PA5</text>
<text x="261" y="164.6">PA6</text>
<text x="261" y="167.2">PA7</text>
<text x="296.9" y="167.2">PA11</text>
<text x="296.9" y="164.6">PA12</text>
<text x="296.9" y="162.1">PA13</text>
<text x="303.4" y="165.9">34</text>
<text x="303.4" y="163.4">35</text>
<text x="112.1" y="170.2">NC</text>
<text x="116.9" y="169.2">5</text>
<text x="257.5" y="168.4">16</text>
<text x="257.5" y="171">17</text>
<text x="257.5" y="173.5">18</text>
<text x="261" y="169.7">PA8</text>
<text x="261" y="172.3">PA9</text>
<text x="296.9" y="172.3">PB12</text>
<text x="296.9" y="169.7">PA10</text>
<text x="303.4" y="173.5">31</text>
<text x="303.4" y="171">32</text>
<text x="303.4" y="168.4">33</text>
<text x="96.8" y="174.3">3</text>
<text x="100.4" y="174.6">D2+</text>
<text x="110.5" y="174.6">D2-</text>
<text x="116.4" y="174.3">4</text>
<text x="211.6" y="178.8" transform="rotate(-90 211.6 178.8)">2</text>
<text x="257.5" y="176.1">19</text>
<text x="257.5" y="178.6">20</text>
<text x="261" y="174.8">NRST</text>
<text x="261" y="177.3">PH3-BOOT0</text>
<text x="261" y="179.9">RFI_P</text>
<text x="285.2" y="177.3">PB0-VDD_TCXO</text>
<text x="289.4" y="179.9">VDDRF1V55</text>
<text x="298.1" y="174.8">PB2</text>
<text x="303.4" y="178.6">29</text>
<text x="303.4" y="176.1">30</text>
<text x="326.2" y="176.1">4</text>
<text x="337.6" y="176.1">3</text>
<text x="211.6" y="185.1" transform="rotate(-90 211.6 185.1)">1</text>
<text x="257.5" y="181.1">21</text>
<text x="257.5" y="183.7">22</text>
<text x="261" y="182.4">RFI_N</text>
<text x="261" y="185">RFO_LP</text>
<text x="291.5" y="185">OSC_OUT</text>
<text x="294.6" y="182.4">VDDRF</text>
<text x="303.4" y="183.7">27 OSC_OUT</text>
<text x="303.4" y="181.1">28</text>
<text x="326.2" y="181.1">1</text>
<text x="337.6" y="181.1">2</text>
<text x="257.5" y="186.2">23</text>
<text x="257.5" y="188.8">24</text>
<text x="261" y="187.5">RFO_HP</text>
<text x="261" y="190">VR_PA</text>
<text x="294" y="187.5">OSC_IN</text>
<text x="294.6" y="190">VDDPA</text>
<text x="303.4" y="188.8">25</text>
<text x="303.4" y="186.2">26 OSC_IN</text>
<text x="56.8" y="214.2">1</text>
<text x="59.1" y="215.4">1</text>
<text x="71.2" y="215.4">1</text>
<text x="73.5" y="214.2">1</text>
<text x="56.8" y="216.7">2</text>
<text x="56.8" y="219.2">3</text>
<text x="56.8" y="221.8">4</text>
<text x="59.1" y="218">2</text>
<text x="59.1" y="220.5">3</text>
<text x="71.2" y="218">2</text>
<text x="71.2" y="220.5">3</text>
<text x="73.5" y="216.7">2</text>
<text x="73.5" y="219.2">3</text>
<text x="73.5" y="221.8">4</text>
<text x="56.8" y="224.3">5</text>
<text x="56.8" y="226.9">6</text>
<text x="59.1" y="223.1">4</text>
<text x="59.1" y="225.6">5</text>
<text x="71.2" y="223.1">4</text>
<text x="71.2" y="225.6">5</text>
<text x="73.5" y="224.3">5</text>
<text x="73.5" y="226.9">6</text>
<text x="56.8" y="229.4">7</text>
<text x="56.8" y="231.9">8</text>
<text x="59.1" y="228.1">6</text>
<text x="59.1" y="230.7">7</text>
<text x="59.1" y="233.2">8</text>
<text x="71.2" y="228.1">6</text>
<text x="71.2" y="230.7">7</text>
<text x="71.2" y="233.2">8</text>
<text x="73.5" y="229.4">7</text>
<text x="73.5" y="231.9">8</text>
<text x="55.5" y="237">10</text>
<text x="55.5" y="239.6">11</text>
<text x="56.8" y="234.5">9</text>
<text x="59.1" y="235.8">9</text>
<text x="59.1" y="238.3">10</text>
<text x="70" y="238.3">10</text>
<text x="71.2" y="235.8">9</text>
<text x="73.5" y="234.5">9</text>
<text x="73.5" y="237">10</text>
<text x="73.5" y="239.6">11</text>
<text x="55.5" y="242.1">12</text>
<text x="55.5" y="244.6">13</text>
<text x="59.1" y="240.8">11</text>
<text x="59.1" y="243.4">12</text>
<text x="59.1" y="245.9">13</text>
<text x="70" y="240.8">11</text>
<text x="70" y="243.4">12</text>
<text x="70" y="245.9">13</text>
<text x="73.5" y="242.1">12</text>
<text x="73.5" y="244.6">13</text>
<text x="55.5" y="247.2">14</text>
<text x="59.1" y="248.5">14</text>
<text x="70" y="248.5">14</text>
<text x="73.5" y="247.2">14</text>
</g>
<g font-size="2.2" fill="#00f">
<text x="181.4" y="34.9">SWDIO</text>
<text x="50.5" y="41.2">XC6227C331MR-G</text>
<text x="86.1" y="41.2">2.2uF</text>
<text x="101.3" y="39.9">100nF</text>
<text x="110.2" y="39.9">100nF</text>
<text x="119.1" y="39.9">100nF</text>
<text x="128" y="39.9">4.7uF</text>
<text x="145.8" y="41.2">10nF</text>
<text x="154.7" y="41.2">1uF</text>
<text x="181.4" y="37.4">SWCLK</text>
<text x="42.9" y="42.5">1uF</text>
<text x="197.9" y="45">PZ254V-11-04P</text>
<text x="45.5" y="75.5">1uF</text>
<text x="53.1" y="74.2">XC6227C331MR-G</text>
<text x="88.6" y="74.2">2.2uF</text>
<text x="246.1" y="130.1">PB3</text>
<text x="246.1" y="137.7">TXD</text>
<text x="246.1" y="132.6">PB4</text>
<text x="246.1" y="135.2">PB5</text>
<text x="69.6" y="142.8">CC1</text>
<text x="246.1" y="140.3">RXD</text>
<text x="246.1" y="142.8">PB8</text>
<text x="312.2" y="140.3">+VDD</text>
<text x="312.2" y="142.8">PA15</text>
<text x="97.5" y="145.3">DN</text>
<text x="164.8" y="145.3">RXD</text>
<text x="164.8" y="147.9">TXD</text>
<text x="246.1" y="145.3">PA0</text>
<text x="246.1" y="147.9">PA1</text>
<text x="310.9" y="147.9">+VDDA</text>
<text x="310.9" y="145.3">SWCLK</text>
<text x="97.5" y="153">DP</text>
<text x="135.6" y="155.5">CH340N</text>
<text x="154.7" y="153">0.1uF</text>
<text x="163.6" y="153">0.1uF</text>
<text x="246.1" y="155.5">+VDD</text>
<text x="246.1" y="150.4">PA2</text>
<text x="246.1" y="153">PA3</text>
<text x="312.2" y="150.4">PC15</text>
<text x="312.2" y="153">PC14</text>
<text x="312.2" y="155.5">PC13</text>
<text x="69.6" y="158">CC2</text>
<text x="246.1" y="158">PA4</text>
<text x="246.1" y="160.6">PA5</text>
<text x="310.9" y="160.6">SWDIO</text>
<text x="312.2" y="158">+VDD</text>
<text x="246.1" y="163.1">PA6</text>
<text x="246.1" y="165.7">PA7</text>
<text x="312.2" y="163.1">PA12</text>
<text x="312.2" y="165.7">PA11</text>
<text x="41.7" y="168.2">TYPE-C 16PIN 2MD(073)</text>
<text x="86.1" y="170.7">0.1uF</text>
<text x="213.1" y="170.7">10k</text>
<text x="233.4" y="173.3">NRST</text>
<text x="246.1" y="168.2">PA8</text>
<text x="246.1" y="170.7">PA9</text>
<text x="312.2" y="168.2">PA10</text>
<text x="312.2" y="170.7">PB12</text>
<text x="312.2" y="173.3">PB2</text>
<text x="60.7" y="177.1">5.1k</text>
<text x="77.2" y="178.4">5.1k</text>
<text x="242.3" y="175.8">BOOT0</text>
<text x="213.1" y="183.4">Switch</text>
<text x="222" y="184.7">0.1uF</text>
<text x="327.4" y="186">16MHz</text>
<text x="98.8" y="187.3">TPD4E1U06DCKR</text>
<text x="234.7" y="193.6">10k</text>
<text x="260.1" y="195.6">STM32WLE5CCU6</text>
<text x="337.6" y="194.9">10pF</text>
<text x="337.6" y="203.8">10pF</text>
<text x="44.2" y="213.9">PB3</text>
<text x="82.3" y="213.9">PA15</text>
<text x="44.2" y="216.5">PB4</text>
<text x="44.2" y="219">PB5</text>
<text x="44.2" y="221.5">PB8</text>
<text x="82.3" y="216.5">PC15</text>
<text x="82.3" y="219">PC14</text>
<text x="82.3" y="221.5">PC13</text>
<text x="44.2" y="224.1">PA0</text>
<text x="44.2" y="226.6">PA1</text>
<text x="82.3" y="224.1">PA12</text>
<text x="82.3" y="226.6">PA11</text>
<text x="44.2" y="229.2">PA2</text>
<text x="44.2" y="231.7">PA3</text>
<text x="82.3" y="229.2">PA10</text>
<text x="82.3" y="231.7">PB12</text>
<text x="44.2" y="234.2">PA4</text>
<text x="44.2" y="236.8">PA5</text>
<text x="44.2" y="239.3">PA6</text>
<text x="82.3" y="234.2">PB2</text>
<text x="44.2" y="241.9">PA7</text>
<text x="44.2" y="244.4">PA8</text>
<text x="44.2" y="246.9">PA9</text>
<text x="45.5" y="252">PZ254-1-14-Z-8.5</text>
<text x="68.3" y="252">PZ254-1-14-Z-8.5</text>
</g>
<g font-size="1.5" fill="#000080">
<text x="197.9" y="29.9">H1</text>
<text x="86.1" y="38.8">C24</text>
<text x="88.6" y="71.8">C22</text>
</g>
</svg>
